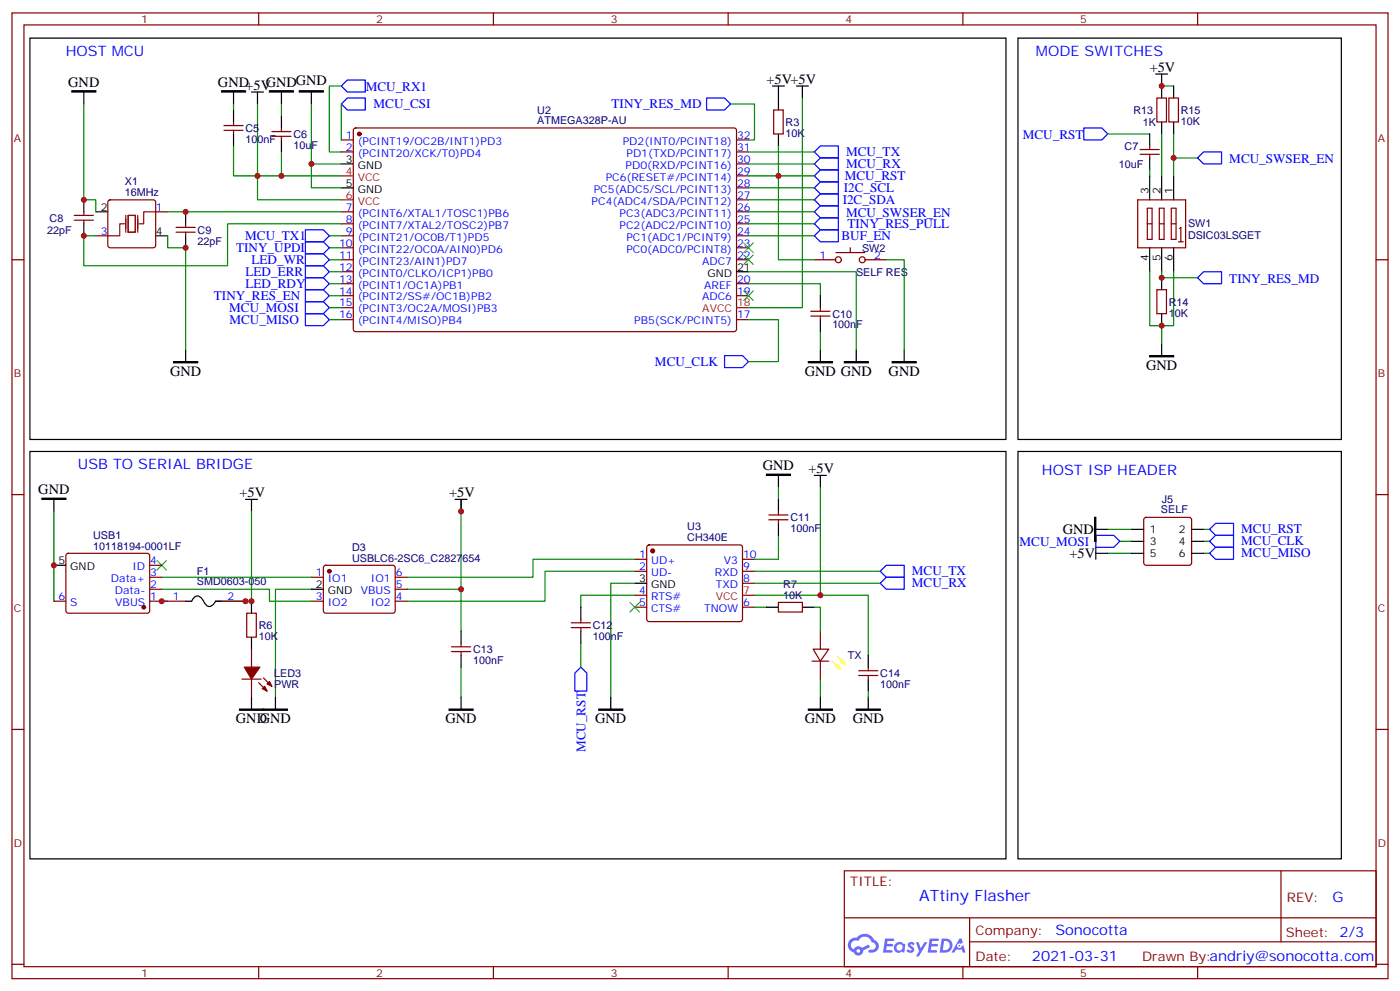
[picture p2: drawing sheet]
<svg xmlns="http://www.w3.org/2000/svg" width="412mm" height="292mm" viewBox="0 0 412 292" stroke-linecap="round" stroke-linejoin="round" font-family="sans-serif">
<g fill="none" stroke="#870000" stroke-width=".35">
<path d="M3.5 3.8h405.4v284.3h-405.4zM7.1 7.3h398.2v277.3h-398.2zM76.2 3.8v3.5M145.3 3.8v3.5M214.5 3.8v3.5M283.6 3.8v3.5M352.8 3.8v3.5M3.5 76.5h3.6M405.3 76.5h3.6M3.5 145.6h3.6M405.3 145.6h3.6M3.5 214.8h3.6"/>
<path d="M405.3 214.8h3.6M248.7 256.4h156.6v28.2h-156.6zM377.3 256.4v20.9M248.7 270.2h156.5M285.6 277.3h119.6M285.6 270.2v14.2M3.5 283.9h3.6M76.2 284.6v3.5M145.3 284.6v3.5M214.5 284.6v3.5M283.6 284.6v3.5M352.8 284.6v3.5"/>
<path d="M405.3 283.9h3.6"/>
</g>
<g fill="#5487ff">
<path d="M267.7 277.6a1.22 1.22 0 0 1 1.7 .2l-.4 .6a.47 .47 0 0 0-.3-.4 .47 .47 0 0 0-.5 .2l.1 .2a1.14 1.14 0 0 1 .8 1.8 1.14 1.14 0 0 1-1.9 0l-.2-.2 .5-.6 .7 .5a.29 .29 0 0 0 .3-.3 .29 .29 0 0 0-.2-.3 1.04 1.04 0 0 1-.6-1.7z"/>
<path d="M260.7 276.3h2.4l.3 .2-.2 .5-1.8 .1-.1 .8h1.5l.3 .4-.3 .4h-1.6l-.2 1.1h1.7l.2 .3-.2 .3-2.6 .1z"/>
<path d="M273.8 276.3h2.4l.3 .2-.1 .5-1.8 .1-.2 .8h1.6l.3 .4-.4 .4h-1.6l-.1 1.1h1.7l.2 .3-.2 .3-2.6 .1z"/>
<path d="M282.6 276.3h.7l.3 1.3-.6 .3a.69 .69 0 0 0-1 .3 .69 .69 0 0 0 .4 .9 .69 .69 0 0 0 .9-.6l.5-.2 .6 2.2h-.8l-.2-.9h-1.8l-.5 .9h-.8z"/>
<path d="M269.8 277.4h.8l.6 1.8 1.1-1.8h.9l-2.6 4.2h-.8l.9-1.5z"/>
<path d="M277.4 276.3l-.6 4.2h1.3a2.11 2.11 0 0 0 2.5-2.1 2.11 2.11 0 0 0-2.5-2.1zM278.1 277.1a1.39 1.39 0 0 1 1.7 1.4 1.39 1.39 0 0 1-1.8 1.3h-.3z"/>
<path d="M263.7 277.9a1.54 1.54 0 0 0-.1 2.2 1.54 1.54 0 0 0 2.2 .1l.6 .3 .3-2.3-.2-.3h-.4a1.49 1.49 0 0 0-2.4 0zM264 278.9a.94 .94 0 0 1 1.8 0 .94 .94 0 0 1-1.8 0z"/>
<path d="M250.4 276.7a2.18 2.18 0 0 0 1.1 3.7 1.44 1.44 0 0 0 1.6 .9 1.44 1.44 0 0 0 1.2-1.4l2-1.1-.5-.7-1.9 1a1.47 1.47 0 0 0-2.4 .4 1.39 1.39 0 0 1-.7-1.9 1.39 1.39 0 0 1 2-.5 2.12 2.12 0 0 1 2.2-1.3 2.12 2.12 0 0 1 1.9 1.7 1.14 1.14 0 0 1 1.1 1.4 1.14 1.14 0 0 1-1.7 .7 .43 .43 0 0 0-.5 .4 .43 .43 0 0 0 .4 .5 1.98 1.98 0 0 0 2.5-1.2 1.98 1.98 0 0 0-1.2-2.6 3.1 3.1 0 0 0-5.3-.6l-.9 .1zM252.3 280a.55 .55 0 0 1 1.1 0 .55 .55 0 0 1-1.1 0z"/>
<circle cx="282.6" cy="278.4" r=".26"/>
</g>
<g fill="none" stroke="#870000" stroke-width=".35">
<path d="M66 38.4h5.6M66 37h5.6M68.8 35.9v1.1M68.8 38.4v1M80.1 38.7h5.6M82.9 37.7v1M104.3 37.9l.5-.2h111.7l.5 .7-.1 58.8-.6 .4h-111.8l-.4-.7v-58.5zM227.9 32.4h2.8v7h-2.8zM340.8 28.9h2.8v7h-2.8zM344.3 28.9h2.8v7h-2.8zM32 59l.5-.2h12.7l.5 .2 .2 .5v12.7l-.3 .5-.4 .3h-12.7l-.5-.3-.3-.5v-12.7zM80.1 40.1h5.6"/>
<path d="M82.9 40.1v1.1M100.5 41.2h3.6M100.5 44.7h3.6M217 41.2h3.5M217 44.7h3.5M217 58.8h3.5M217 55.3h3.5M217 51.8h3.5M217 48.3h3.5M335.1 58.8h14.1v14.2h-14.1zM335.8 45.4h5.7M335.8 44h5.7"/>
<path d="M338.7 43v1M338.7 45.4v1.1M21.9 64.8h5.6M21.9 63.4h5.6M24.7 62.4v1M24.7 64.8v1.1M28.2 69.4h3.5M45.9 62.4h3.5M51.9 68.4h5.6M51.9 67h5.6M54.7 65.9v1.1M54.7 68.4v1"/>
<path d="M100.5 62.4h3.6M100.5 65.9h3.6M100.5 69.4h3.6M100.5 73h3.6M100.5 76.5h3.6M217 62.4h3.5M217 65.9h3.5M217 69.4h3.5M217 73h3.5M217 76.5h3.5M239.9 76.5h6.3M246.2 74.4h8.5"/>
<path d="M250.5 73v1.4M254.7 76.5h6.4M338 65.9h1.4M338 61.3h1.4v9.2h-1.4zM341.5 65.9h1.4M341.5 61.3h1.4v9.2h-1.4zM345 65.9h1.4M345 61.3h1.4v9.2h-1.4zM347.1 71.2h1.4M347.5 67.3l.3-.3v4.2M100.5 80h3.6M100.5 83.5h3.6"/>
<path d="M100.5 87.1h3.6M100.5 90.6h3.6M100.5 94.1h3.6M217 83.5h3.5M217 87.1h3.5M217 94.1h3.5M238.8 93.1h5.7M238.8 91.7h5.7M241.7 90.6v1.1M241.7 93.1v1M340.8 85.3h2.8v7.1h-2.8zM226.5 153h5.6"/>
<path d="M226.5 151.6h5.6M229.3 150.6v1M229.3 153v1.1M337.1 152.5l.5-.2h12.7l.5 .2 .2 .5v12.7l-.2 .5-.5 .2h-12.7l-.5-.2-.2-.5v-12.7zM15.9 177h3.5M19.6 163.1l.5-.2h23.3l.5 .2 .2 .5-.1 16.5-.6 .5-23.6-.1-.4-.7v-16.2zM44.1 177h10.6M44.1 170h3.5M44.1 173.5h3.5M44.1 166.4h3.5M65.3 177h7M91.7 177h3.5"/>
<path d="M91.7 170h3.5M95.5 166.6l.5-.2 20 .1 .4 .6v13l-.7 .5-20-.1-.5-.7v-12.7zM116.4 177h3.5M116.4 170h3.5M116.4 173.5h3.5M187 164.7h3.5M187 168.2h3.5M187 175.3h3.5M187 178.8h3.5M190.7 160.6l.5-.2h26.8l.5 .2 .2 .5v21.2l-.2 .5-.5 .2h-26.8l-.5-.2-.2-.5v-21.2zM218.7 164.7h3.5M218.7 168.2h3.5"/>
<path d="M218.7 178.8h3.5M218.7 171.7h3.5M229.3 177.4h7.1v2.8h-7.1zM71.3 200h5.6M72.7 180.6h2.8v7h-2.8zM74.1 191.1v5.3M74.1 200v5.2M77.6 199.6l2.5 2.5M133 191.8h5.6M133 190.4h5.6M135.8 189.4v1M135.8 191.8v1.1"/>
<path d="M168.3 184.8h5.6M168.3 183.4h5.6M171.1 182.3v1.1M171.1 184.8v1M239.2 194.7h4.9M239.5 191.1h4.6l-2.4 3.6zM241.7 185.8v5.3M241.7 194.7v5.3M252.9 198.9h5.7M252.9 197.5h5.7M255.8 196.4v1.1M255.8 198.9v1.1"/>
<path d="M76.2 201l2.5 2.5"/>
<circle cx="246.9" cy="76.5" r=".88"/>
<circle cx="254" cy="76.5" r=".88"/>
</g>
<g fill="#870000" stroke="#870000" stroke-width=".35">
<path d="M77.3 202.8l.7-.7 .7 1.4z"/>
<path d="M78.7 201.4l.7-.7 .7 1.4z"/>
<path d="M72 196.4h4.6l-2.5 3.6z"/>
<circle cx="105.8" cy="39.4" r=".53"/>
<circle cx="192.3" cy="162.2" r=".53"/>
<circle cx="97" cy="168.2" r=".53"/>
<circle cx="42.3" cy="178.8" r=".53"/>
</g>
<g fill="none" stroke="#000" stroke-width=".35">
<path d="M8.8 11.2h287.5v118.2h-287.5zM299.9 11.2h95.2v118.2h-95.2zM24.7 27.1v3.5M68.8 27.1v3.5M68.8 32.4v3.5M68.8 39.4v3.6M74.1 27.1h3.5M75.8 27.1v3.5M82.9 27.1v3.5M82.9 34.1v3.6M91.7 27.1v3.5M227.5 25.3h3.6"/>
<path d="M229.3 25.3v7.1M229.3 39.4v3.6M234.6 25.3h3.5M236.4 25.3v3.6M338.7 39.4v3.6M340.4 21.8h3.6M342.2 21.8v7.1M342.2 35.9v3.5M345.7 25.3v3.6M345.7 35.9v3.5M24.7 58.8v3.6M82.9 41.2v3.5"/>
<path d="M100.5 48.3h3.6M100.5 55.3h3.6M338.7 46.5v3.5M338.7 51.8v7M342.2 51.8v7M345.7 51.8v7M24.7 65.9v3.5M28.2 62.4h3.5M45.9 69.4h3.5M54.7 62.4v3.5M54.7 69.4v3.6M338.7 73v7"/>
<path d="M342.2 73v7M345.7 73v7M217 80h3.5M241.7 87.1v3.5M241.7 94.1v3.5M342.2 81.8v3.5M342.2 92.4v3.5M54.7 102.9v3.6M241.7 102.9v3.6M252.2 102.9v3.6M266.3 102.9v3.6M342.2 101.2v3.5"/>
<path d="M8.8 132.9h287.5v120h-287.5zM229.3 140v3.5M239.9 140h3.5M241.7 140v3.5M299.9 132.9h95.2v120h-95.2zM15.9 147v3.6M72.3 147h3.5M74.1 147v3.6M134.1 147h3.5M135.8 147v3.6M229.3 147v3.6M229.3 154.1v3.5"/>
<path d="M322.8 155.9h3.5M333.4 155.9h3.5M333.4 159.4h3.5M351 155.9h3.5M351 159.4h3.5M15.9 166.4h3.5M54.7 177h1.7l.6-.9a1.56 1.56 0 0 1 2.7 .5l.2 .3a2.13 2.13 0 0 0 2.3 1.6l1.3-1.5h1.8M74.1 177v3.6M91.7 173.5h3.5M171.1 178.8v3.5M187 171.7h3.5M225.8 178.8h3.5"/>
<path d="M236.4 178.8h3.5M322.8 162.9h3.5M322.8 161.1v3.6M333.4 162.9h3.5M351 162.9h3.5M74.1 187.6v3.5M135.8 185.8v3.6M135.8 192.9v3.5M171.1 185.8v3.6M255.8 192.9v3.5M255.8 200v3.5M74.1 205.2v3.6"/>
<path d="M81.1 205.2v3.6M135.8 205.2v3.6M179.9 205.2v3.6M241.7 205.2v3.6M255.8 205.2v3.6"/>
</g>
<path d="M100.5 51.8h3.6M100.5 58.8h3.6M217 90.6h3.5M218.7 175.3h3.5" fill="none" stroke="#f00" stroke-width=".35"/>
<g fill="#000" stroke="#000" stroke-width=".35">
<path d="M21.2 26.7h7v.4h-7zM65.3 26.7h7v.4h-7zM79.4 26.7h7v.4h-7zM88.2 26.7h7v.4h-7zM51.2 106.5h7v.3h-7zM238.1 106.5h7.1v.3h-7.1zM248.7 106.5h7.1v.3h-7.1zM262.8 106.5h7.1v.3h-7.1zM338.7 104.7h7v.4h-7zM225.8 139.6h7v.4h-7zM12.3 146.7h7.1v.3h-7.1zM322.4 152.3h.4v7.1h-.4z"/>
<path d="M70.6 208.8h7v.3h-7zM77.6 208.8h7.1v.3h-7.1zM132.3 208.8h7v.3h-7zM176.4 208.8h7v.3h-7zM238.1 208.8h7.1v.3h-7.1zM252.2 208.8h7.1v.3h-7.1z"/>
</g>
<g fill="none" stroke="#008700" stroke-width=".35">
<path d="M24.7 30.6v28.2h3.5v3.6M68.8 30.6v1.8M75.8 30.6v21.2h24.7M82.9 30.6v3.5M91.7 30.6v17.7h8.8M100.5 25.3h-3.5v19.4h3.5M100.5 30.6v10.6M215.2 30.6h7v10.6h-1.7M236.4 28.9v61.7h-15.9M326.3 39.4h12.4M342.2 39.4v12.4M342.2 25.3h3.5"/>
<path d="M345.7 39.4v12.4M68.8 43v8.8h7v7h24.7M82.9 44.7v7.1M91.7 48.3v7h8.8M220.5 48.3h19.4M220.5 44.7h19.4M220.5 55.3h19.4M220.5 58.8h19.4M229.3 43v8.8h-8.8M239.9 51.8h-10.6v24.7h10.6M338.7 50v1.8M345.7 46.5h7.1"/>
<path d="M49.4 69.4v3.6h5.3v29.9M49.4 62.4h51.1M97 76.5h3.5M97 73h3.5M97 69.4h3.5M100.5 65.9h-33.5v12.3h-42.3v-8.8h3.5M220.5 62.4h19.4M220.5 69.4h19.4M220.5 65.9h19.4M261.1 76.5h5.2v26.4M97 90.6h3.5M97 94.1h3.5"/>
<path d="M97 87.1h3.5M97 80h3.5M97 83.5h3.5M220.5 80h31.7v22.9M220.5 83.5h21.2v3.6M220.5 94.1h8.8v12.4h-8.8M241.7 97.6v5.3M338.7 80v15.9h3.5M342.2 80v1.8h10.6M345.7 80v15.9h-3.5v5.3M15.9 150.6v26.4M74.1 150.6v26.4h-10.6"/>
<path d="M135.8 147v26.5h-15.9M229.3 157.6v7.1h-7.1M229.3 143.5v3.5M241.7 143.5v31.8h-19.5M326.3 155.9h7.1M329.8 159.4h3.6M354.5 159.4h1.8M354.5 155.9h1.8M47.6 173.5h31.8v3.5h12.3M47.6 177h1.8M47.6 170h44.1M91.7 173.5h-10.6v31.7"/>
<path d="M135.8 173.5v12.3M187 171.7h-7.1v33.5M187 175.3h-15.9v3.5M187 164.7h-30v5.3h-37.1M187 168.2h-26.5v8.8h-40.6M222.2 178.8h3.6M222.2 168.2h37.1M222.2 171.7h37.1M239.9 178.8h1.8v7M241.7 175.3h14.1v17.6M326.3 162.9h7.1M354.5 162.9h1.8"/>
<path d="M135.8 196.4v8.8M171.1 189.4v7M241.7 200v5.2M255.8 203.5v1.7"/>
</g>
<g fill="none" stroke="#00f" stroke-width=".35">
<path d="M100.5 30.6l1.8-1.7h5.3v3.5h-5.3zM102.3 23.6h5.3v3.5h-5.3l-1.8-1.8zM208.1 28.9h5.3l1.8 1.7-1.8 1.8h-5.3zM319.3 37.7h5.3l1.7 1.7-1.7 1.8h-5.3zM239.9 44.7l1.8-1.7h5.2v3.5h-5.2zM239.9 48.3l1.8-1.8h5.2v3.5h-5.2zM239.9 51.8l1.8-1.8h5.2v3.6h-5.2zM239.9 55.3l1.8-1.7h5.2v3.5h-5.2zM241.7 57.1h5.2v3.5h-5.2l-1.8-1.8zM352.8 46.5l1.7-1.8h5.3v3.6h-5.3zM90 78.2h5.2l1.8 1.8-1.8 1.8h-5.2zM90 74.7h5.2l1.8 1.8-1.8 1.7h-5.2z"/>
<path d="M90 67.7h5.2l1.8 1.7-1.8 1.8h-5.2zM90 71.2h5.2l1.8 1.8-1.8 1.7h-5.2zM239.9 62.4l1.8-1.8h5.2v3.5h-5.2zM239.9 65.9l1.8-1.8h5.2v3.6h-5.2zM239.9 69.4l1.8-1.7h5.2v3.5h-5.2zM90 88.8h5.2l1.8 1.8-1.8 1.8h-5.2zM90 92.4h5.2l1.8 1.7-1.8 1.8h-5.2zM90 85.3h5.2l1.8 1.8-1.8 1.7h-5.2zM90 81.8h5.2l1.8 1.7-1.8 1.8h-5.2zM354.5 80h5.3v3.5h-5.3l-1.7-1.7zM213.4 104.7h5.3l1.8 1.8-1.8 1.7h-5.3zM322.8 157.6h5.3l1.7 1.8-1.7 1.7h-5.3z"/>
<path d="M356.3 155.9l1.8-1.8h5.3v3.5h-5.3zM358.1 157.6h5.3v3.5h-5.3l-1.8-1.7zM259.3 168.2l1.8-1.8h5.2v3.6h-5.2zM259.3 171.7l1.8-1.7h5.2v3.5h-5.2zM356.3 162.9l1.8-1.8h5.3v3.6h-5.3zM171.1 196.4l1.8 1.8v5.3h-3.6v-5.3z"/>
</g>
<path d="M219.1 71.5l2.8 2.9M219.1 75.1l2.8 2.8M221.9 71.5l-2.8 2.9M221.9 75.1l-2.8 2.8M219.1 85.7l2.8 2.8M221.9 85.7l-2.8 2.8M46.2 165l2.8 2.9M49 165l-2.8 2.9M185.6 177.4l2.8 2.8M188.4 177.4l-2.8 2.8" fill="none" stroke="#3c3" stroke-width=".35"/>
<path d="M36.7 65.9h-1.4v3.5h-3.6M37 63.4v5M37.7 63.4h2.2v5h-2.2zM40.6 63.4v5M45.9 62.4h-3.6v3.5h-1.4" fill="none" stroke="#870012" stroke-width=".35"/>
<path d="M245.2 194.7l2.4 2.4M246.2 196.4l.7-.7 .7 1.4zM246.6 193.3l2.5 2.4M247.6 195l.8-.7 .7 1.4z" fill="none" stroke="#ff0" stroke-width=".35"/>
<g fill="#c00">
<circle cx="241.7" cy="175.3" r=".88"/>
<circle cx="135.8" cy="173.5" r=".88"/>
<circle cx="75.8" cy="51.8" r=".88"/>
<circle cx="229.3" cy="51.8" r=".88"/>
<circle cx="82.9" cy="51.8" r=".88"/>
<circle cx="91.7" cy="48.3" r=".88"/>
<circle cx="24.7" cy="58.8" r=".88"/>
<circle cx="24.7" cy="69.4" r=".88"/>
<circle cx="54.7" cy="73" r=".88"/>
<circle cx="54.7" cy="62.4" r=".88"/>
<circle cx="345.7" cy="46.5" r=".88"/>
<circle cx="74.1" cy="177" r=".88"/>
<circle cx="342.2" cy="95.9" r=".88"/>
<circle cx="342.2" cy="81.8" r=".88"/>
<circle cx="72.3" cy="177" r=".88"/>
<circle cx="47.6" cy="177" r=".88"/>
<circle cx="15.9" cy="166.4" r=".88"/>
<circle cx="342.2" cy="25.3" r=".88"/>
<circle cx="135.8" cy="150.6" r=".88"/>
</g>
<text font-size="4.6" fill="#00f" x="270.8" y="265.4">ATtiny Flasher</text>
<g font-size="4.2" fill="#00f">
<text x="19.4" y="16.5">HOST MCU</text>
<text x="305.2" y="16.5">MODE SWITCHES</text>
<text x="22.9" y="138.2">USB TO SERIAL BRIDGE</text>
<text x="306.9" y="140">HOST ISP HEADER</text>
<text x="392.5" y="265.7">G</text>
<text x="310.9" y="275.2">Sonocotta</text>
<text x="304" y="283">2021-03-31</text>
</g>
<g font-size="4.2">
<text x="338.7" y="21.1">+5V</text>
<text x="20.1" y="25.6">GND</text>
<text x="64.2" y="25.6">GND+5VGNDGND</text>
<text x="225.8" y="24.6">+5V+5V</text>
<text x="50.1" y="110.8">GND</text>
<text x="237.1" y="110.8">GND GND</text>
<text x="261.8" y="110.8">GND</text>
<text x="337.6" y="109.1">GND</text>
<text x="224.7" y="138.5">GND</text>
<text x="238.1" y="139.3">+5V</text>
<text x="11.3" y="145.6">GND</text>
<text x="70.6" y="146.3">+5V</text>
<text x="132.3" y="146.3">+5V</text>
<text x="313.1" y="157.3">GND</text>
<text x="315.1" y="164.4">+5V</text>
<text x="69.5" y="213">GND</text>
<text x="76.6" y="213">GND</text>
<text x="131.2" y="213">GND</text>
<text x="175.3" y="213">GND</text>
<text x="237.1" y="213">GND</text>
<text x="251.2" y="213">GND</text>
</g>
<g font-size="3.9" fill="#00f">
<text x="107.7" y="26.7">MCU_RX1</text>
<text x="110" y="31.8">MCU_CSI</text>
<text x="180.2" y="31.9">TINY_RES_MD</text>
<text x="301.3" y="40.8">MCU_RST</text>
<text x="249.2" y="45.9">MCU_TX</text>
<text x="362.1" y="48">MCU_SWSER_EN</text>
<text x="248.9" y="53.1">MCU_RST</text>
<text x="249.2" y="49.5">MCU_RX</text>
<text x="248.6" y="56.6">I2C_SCL</text>
<text x="248.2" y="60.1">I2C_SDA</text>
<text x="249.2" y="63.8">MCU_SWSER_EN</text>
<text x="72.2" y="70.7">MCU_TX1</text>
<text x="247.9" y="70.6">BUF_EN</text>
<text x="249.6" y="67.1">TINY_RES_PULL</text>
<text x="69.6" y="74.3">TINY_UPDI</text>
<text x="74.1" y="77.8">LED_WR</text>
<text x="72.3" y="81.3">LED_ERR</text>
<text x="362.1" y="83.2">TINY_RES_MD</text>
<text x="63" y="88.4">TINY_RES_EN</text>
<text x="72.3" y="84.8">LED_RDY</text>
<text x="67.5" y="91.9">MCU_MOSI</text>
<text x="67.6" y="95.5">MCU_MISO</text>
<text x="192.9" y="107.7">MCU_CLK</text>
<text x="300.3" y="160.7">MCU_MOSI</text>
<text x="365.6" y="157.1">MCU_RST</text>
<text x="365.6" y="160.6">MCU_CLK</text>
<text x="365.6" y="164.1">MCU_MISO</text>
<text x="268.6" y="169.4">MCU_TX</text>
<text x="268.6" y="172.9">MCU_RX</text>
<text x="172.4" y="221.4" transform="rotate(-90 172.4 221.4)">MCU_RST</text>
</g>
<g font-size="3.9" fill="#800">
<text x="250.5" y="261">TITLE:</text>
<text x="379.1" y="265.7">REV:</text>
<text x="287.4" y="275.2">Company:</text>
<text x="378.7" y="275.8">Sheet: 2/3</text>
<text x="287.4" y="282.9">Date:</text>
<text x="336.4" y="282.9">Drawn By:andriy@sonocotta.com</text>
</g>
<g font-size="3.2" fill="#800">
<text x="41.6" y="6.8">1</text>
<text x="110.8" y="6.8">2</text>
<text x="179.9" y="6.8">3</text>
<text x="249.1" y="6.8">4</text>
<text x="318.2" y="6.8">5</text>
<text x="4.1" y="41.9">A</text>
<text x="405.9" y="41.9">A</text>
<text x="4.1" y="111.1">B</text>
<text x="405.9" y="111.1">B</text>
<text x="4.1" y="180.2">C</text>
<text x="405.9" y="180.2">C</text>
<text x="4.1" y="249.3">D</text>
<text x="405.9" y="249.3">D</text>
<text x="41.6" y="287.6">1</text>
<text x="110.8" y="287.6">2</text>
<text x="179.9" y="287.6">3</text>
<text x="249.1" y="287.6">4</text>
<text x="318.2" y="287.6">5</text>
</g>
<g font-size="3.2" fill="#000080">
<text x="158.3" y="33.6">U2</text>
<text x="333.9" y="33.5">R13</text>
<text x="347.8" y="33.5">R15</text>
<text x="72.3" y="38.8">C5</text>
<text x="86.4" y="40.6">C6</text>
<text x="158.3" y="36.6">ATMEGA328P-AU</text>
<text x="231.4" y="40.3">10K</text>
<text x="231.4" y="37.1">R3</text>
<text x="336.7" y="37">1K</text>
<text x="347.8" y="36.7">10K</text>
<text x="72.3" y="42">100nF</text>
<text x="86.4" y="43.8">10uF</text>
<text x="331.3" y="44.1">C7</text>
<text x="329.6" y="49.4">10uF</text>
<text x="36.8" y="57.8">16MHz</text>
<text x="36.8" y="54.6">X1</text>
<text x="14.6" y="65.3">C8</text>
<text x="13.9" y="68.8">22pF</text>
<text x="58.2" y="72">22pF</text>
<text x="58.2" y="68.8">C9</text>
<text x="350" y="70.2">DSIC03LSGET</text>
<text x="350" y="67">SW1</text>
<text x="254" y="74.1">SW2</text>
<text x="252.2" y="81.1">SELF RES</text>
<text x="344.3" y="90">R14</text>
<text x="245.2" y="93.5">C10</text>
<text x="344.3" y="93.2">10K</text>
<text x="245.2" y="96.7">100nF</text>
<text x="342.3" y="148.1">J5</text>
<text x="232.8" y="153.5">C11</text>
<text x="342" y="151.1">SELF</text>
<text x="27.4" y="161.9">10118194-0001LF</text>
<text x="27.4" y="158.7">USB1</text>
<text x="202.4" y="159.4">CH340E</text>
<text x="202.4" y="156.1">U3</text>
<text x="232.8" y="156.7">100nF</text>
<text x="103.7" y="165.4">USBLC6-2SC6_C2827654</text>
<text x="103.7" y="162.2">D3</text>
<text x="58" y="172.3">SMD0603-050</text>
<text x="58" y="169.4">F1</text>
<text x="230.7" y="173.1">R7</text>
<text x="230.7" y="176.3">10K</text>
<text x="76.2" y="185.2">R6</text>
<text x="174.6" y="185.2">C12</text>
<text x="76.2" y="188.4">10K</text>
<text x="174.6" y="188.4">100nF</text>
<text x="139.3" y="195.5">100nF</text>
<text x="139.4" y="192.3">C13</text>
<text x="249.8" y="194">TX</text>
<text x="80.8" y="202.6">PWR</text>
<text x="80.8" y="199.3">LED3</text>
<text x="259.3" y="202.6">100nF</text>
<text x="259.3" y="199.4">C14</text>
</g>
<g font-size="3.2" fill="#00f">
<text x="101.9" y="40.9">1</text>
<text x="217.1" y="40.9">32</text>
<text x="101.9" y="44.4">2</text>
<text x="105.4" y="42.6">(PCINT19/OC2B/INT1)PD3</text>
<text x="105.4" y="46.1">(PCINT20/XCK/T0)PD4</text>
<text x="183.4" y="42.6">PD2(INT0/PCINT18)</text>
<text x="184.6" y="46.1">PD1(TXD/PCINT17)</text>
<text x="217.1" y="47.9">30</text>
<text x="217.1" y="44.4">31</text>
<text x="178.4" y="53.2">PC6(RESET#/PCINT14)</text>
<text x="184.3" y="49.7">PD0(RXD/PCINT16)</text>
<text x="217.1" y="51.4">29</text>
<text x="174.9" y="56.7">PC5(ADC5/SCL/PCINT13)</text>
<text x="217.1" y="58.5">27</text>
<text x="217.1" y="55">28</text>
<text x="45.9" y="62">1</text>
<text x="101.9" y="62">7</text>
<text x="101.9" y="65.5">8</text>
<text x="105.4" y="63.8">(PCINT6/XTAL1/TOSC1)PB6</text>
<text x="174.3" y="60.3">PC4(ADC4/SDA/PCINT12)</text>
<text x="182.5" y="63.8">PC3(ADC3/PCINT11)</text>
<text x="217.1" y="65.5">25</text>
<text x="217.1" y="62">26</text>
<text x="29.7" y="69.1">3</text>
<text x="101.9" y="69.1">9</text>
<text x="105.4" y="67.3">(PCINT7/XTAL2/TOSC2)PB7</text>
<text x="105.4" y="70.8">(PCINT21/OC0B/T1)PD5</text>
<text x="182.5" y="67.3">PC2(ADC2/PCINT10)</text>
<text x="184.5" y="70.8">PC1(ADC1/PCINT9)</text>
<text x="217.1" y="69.1">24</text>
<text x="99.9" y="72.6">10</text>
<text x="99.9" y="76.1">11</text>
<text x="105.4" y="74.4">(PCINT22/OC0A/AIN0)PD6</text>
<text x="105.4" y="77.9">(PCINT23/AIN1)PD7</text>
<text x="184.5" y="74.4">PC0(ADC0/PCINT8)</text>
<text x="206.8" y="77.9">ADC7</text>
<text x="217.1" y="76.1">22</text>
<text x="217.1" y="72.6">23</text>
<text x="241.4" y="76.1">1</text>
<text x="257.5" y="76.1">2</text>
<text x="99.9" y="79.7">12</text>
<text x="99.9" y="83.2">13</text>
<text x="105.4" y="81.4">(PCINT0/CLKO/ICP1)PB0</text>
<text x="217.1" y="83.2">20</text>
<text x="99.9" y="86.7">14</text>
<text x="105.4" y="84.9">(PCINT1/OC1A)PB1</text>
<text x="105.4" y="88.5">(PCINT2/SS#/OC1B)PB2</text>
<text x="206.8" y="88.5">ADC6</text>
<text x="207.4" y="84.9">AREF</text>
<text x="217.1" y="86.7">19</text>
<text x="99.9" y="90.2">15</text>
<text x="99.9" y="93.8">16</text>
<text x="105.4" y="92">(PCINT3/OC2A/MOSI)PB3</text>
<text x="105.4" y="95.5">(PCINT4/MISO)PB4</text>
<text x="186.8" y="95.5">PB5(SCK/PCINT5)</text>
<text x="217.1" y="93.8">17</text>
<text x="39" y="167.9">ID</text>
<text x="44.3" y="166.1">4</text>
<text x="188.3" y="164.3">1</text>
<text x="188.3" y="167.9">2</text>
<text x="191.8" y="166.1">UD+</text>
<text x="213.2" y="166.1">V3</text>
<text x="218.9" y="167.9">9</text>
<text x="218.9" y="164.3">10</text>
<text x="32.7" y="171.4">Data+</text>
<text x="44.3" y="173.1">2</text>
<text x="44.3" y="169.6">3</text>
<text x="93.1" y="169.6">1</text>
<text x="96.6" y="171.4">IO1</text>
<text x="109.3" y="171.4">IO1</text>
<text x="116.6" y="173.1">5</text>
<text x="116.6" y="169.6">6</text>
<text x="191.8" y="169.6">UD-</text>
<text x="210.6" y="169.6">RXD</text>
<text x="210.8" y="173.1">TXD</text>
<text x="218.9" y="171.4">8</text>
<text x="17.2" y="176.7">6</text>
<text x="20.7" y="178.4">S</text>
<text x="33.8" y="174.9">Data-</text>
<text x="34" y="178.4">VBUS</text>
<text x="44.3" y="176.7">1</text>
<text x="50.9" y="176.7">1</text>
<text x="67" y="176.7">2</text>
<text x="93.1" y="176.7">3</text>
<text x="96.6" y="178.4">IO2</text>
<text x="106.3" y="174.9">VBUS</text>
<text x="109.3" y="178.4">IO2</text>
<text x="116.6" y="176.7">4</text>
<text x="188.3" y="174.9">4</text>
<text x="188.3" y="178.4">5</text>
<text x="191.8" y="176.7">RTS#</text>
<text x="218.9" y="178.4">6</text>
<text x="191.8" y="180.2">CTS#</text>
<text x="207.5" y="180.2">TNOW</text>
</g>
<g font-size="3.2">
<text x="101.9" y="47.9">3</text>
<text x="105.4" y="49.7">GND</text>
<text x="101.9" y="55">5</text>
<text x="105.4" y="56.7">GND</text>
<text x="338.3" y="57.1" transform="rotate(-90 338.3 57.1)">3</text>
<text x="341.8" y="57.1" transform="rotate(-90 341.8 57.1)">2</text>
<text x="345.4" y="57.1" transform="rotate(-90 345.4 57.1)">1</text>
<text x="29.7" y="62">2</text>
<text x="45.9" y="69.1">4</text>
<text x="338.3" y="76.7" transform="rotate(-90 338.3 76.7)">4</text>
<text x="341.8" y="76.7" transform="rotate(-90 341.8 76.7)">5</text>
<text x="345.4" y="76.7" transform="rotate(-90 345.4 76.7)">6</text>
<text x="208.4" y="81.4">GND</text>
<text x="217.1" y="79.7">21</text>
<text x="338.7" y="156.9">1</text>
<text x="338.7" y="160.4">3</text>
<text x="347.2" y="156.9">2</text>
<text x="347.2" y="160.4">4</text>
<text x="17.2" y="166.1">5</text>
<text x="20.7" y="167.9">GND</text>
<text x="338.7" y="164">5</text>
<text x="347.2" y="164">6</text>
<text x="93.1" y="173.1">2</text>
<text x="188.3" y="171.4">3</text>
<text x="191.8" y="173.1">GND</text>
<text x="96.6" y="174.9">GND</text>
</g>
<g font-size="3.2" fill="#f00">
<text x="101.9" y="51.4">4</text>
<text x="105.4" y="53.2">VCC</text>
<text x="101.9" y="58.5">6</text>
<text x="105.4" y="60.3">VCC</text>
<text x="206.9" y="92">AVCC</text>
<text x="217.1" y="90.2">18</text>
<text x="210.8" y="176.7">VCC</text>
<text x="218.9" y="174.9">7</text>
</g>
</svg>
